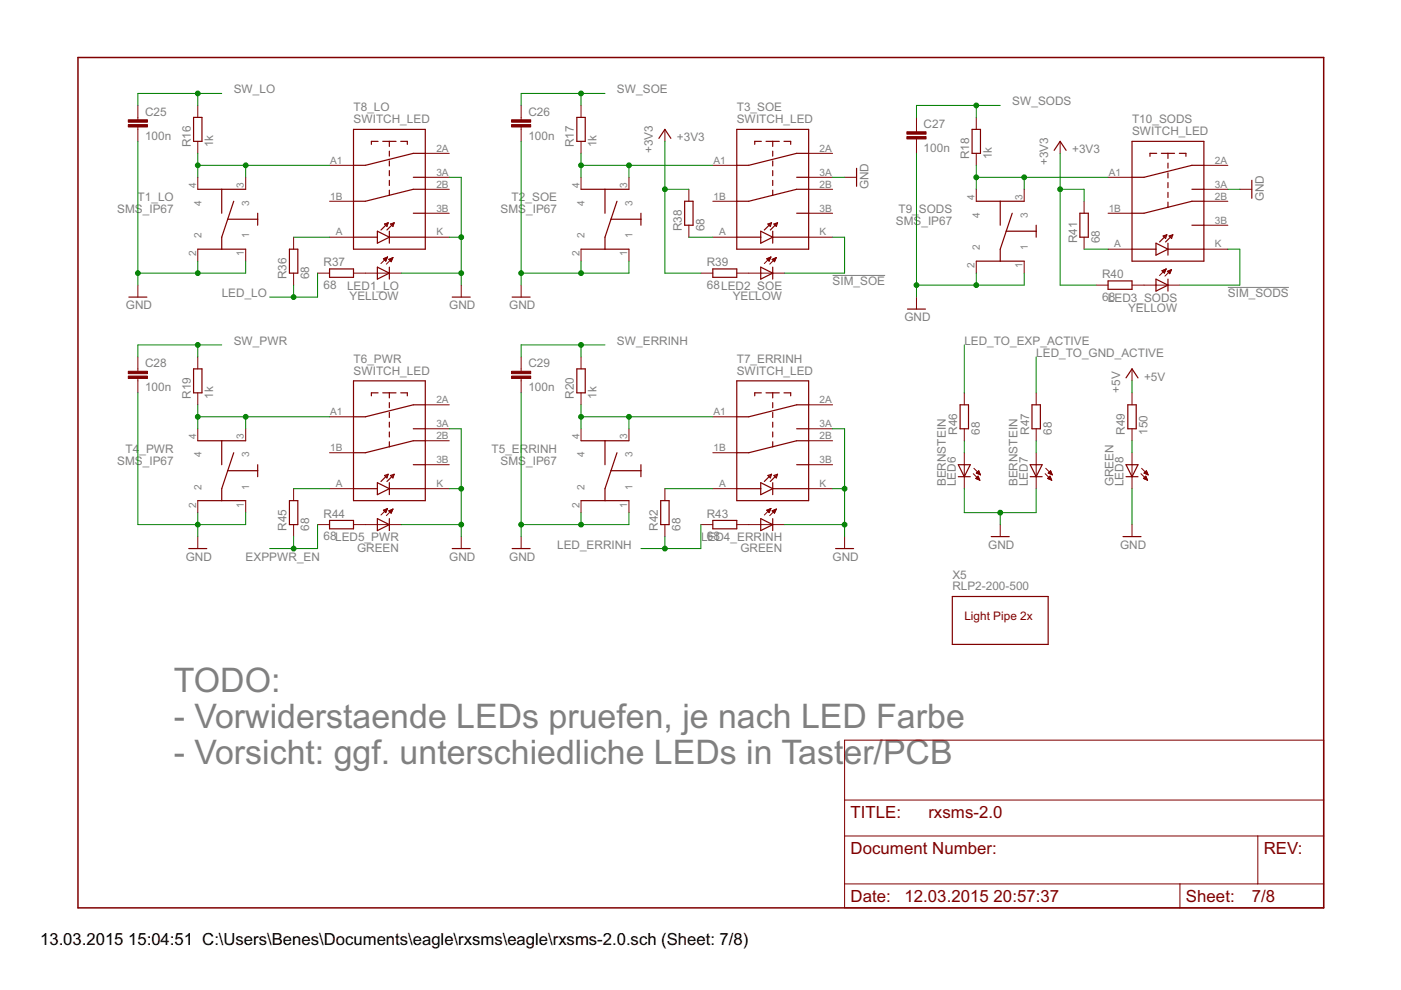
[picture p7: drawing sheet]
<svg xmlns="http://www.w3.org/2000/svg" width="297mm" height="210mm" viewBox="0 0 297 210" stroke-linecap="round" stroke-linejoin="round" font-family="sans-serif">
<path d="M176.5 58.4h11.2M260.3 60.9h13" fill="none" stroke="#808080" stroke-width=".21"/>
<path d="M16.5 12.2h264.1v180.3h-264.1z" fill="none" stroke="#800000" stroke-width=".32"/>
<g fill="none" stroke="#800000" stroke-width=".21">
<path d="M29.2 22.4v3M29.2 26.9v3.1M41.9 22.4v2.5M41.9 30v2.5M41.9 37.6v2.5M52.1 37.6v2.5M69.9 35.1h5.1M90.2 32.5h5M90.2 37.6h5M110.5 22.4v3M110.5 26.9v3.1M123.2 22.4v2.5"/>
<path d="M123.2 30v2.5M123.2 37.6v2.5M133.3 37.6v2.5M141 27.4v2.6M151.1 35.1h5.1M171.4 32.5h5.1M171.4 37.6h5.1M179.1 37.6h2.5M194.3 24.9v3M194.3 29.5v3M207 24.9v2.5M207 32.5v2.6"/>
<path d="M224.8 30v2.5M234.9 37.6h5.1M255.2 35.1h5.1M41.9 52.8v2.6M52.1 52.8v2.6M62.3 50.3v2.5M62.3 57.9v2.6M67.3 57.9h2.6M69.9 42.7h5.1M69.9 50.3h5.1M75 57.9h10.1M81.3 54.9l.9-.4-.4 .9z"/>
<path d="M81.3 54.9h.7M81.4 55h.6M81.5 54.8h.6M81.6 55.1h.3M81.7 55.2h.2M81.8 55.4h.1M81.8 54.6h.3M82.1 54.5h.1M82.2 54.5l-1.4 1.4M82.4 55l.5 .5M82.4 55h.8M82.5 55.1h.6"/>
<path d="M82.7 55.2h.4M82.7 54.9h.5M82.8 55.4h.2M82.9 55.5h.1M83 54.8h.2M83.3 54.6h.1M83.3 54.6l-1.4 1.4M83.3 54.6l-.9 .4M83.3 54.6l-.4 .9M90.2 40.1h5M90.2 45.2h5M90.2 50.3h5"/>
<path d="M123.2 52.8v2.6M133.3 52.8v2.6M146 40.1v2.6M146 47.8v2.5M148.6 57.9h2.5M151.1 42.7h5.1M151.1 50.3h5.1M156.2 57.9h10.2M162.6 54.9h.7M162.7 55h.5M162.8 55.1h.4M162.8 54.8h.5"/>
<path d="M162.9 55.2h.2M163 55.4h.1M163.1 54.6h.3M163.4 54.5h.1M163.4 54.5l-1.3 1.4M163.4 54.5l-.8 .4M163.4 54.5l-.3 .9-.5-.5M163.7 55h.7M163.7 55l.5 .5M163.8 55.1h.6M164 55.2h.3M164 54.9h.5"/>
<path d="M164.1 55.4h.2M164.2 55.5h.1M164.3 54.8h.2M164.5 54.6h.1M164.6 54.6l-1.4 1.4M164.6 54.6l-.9 .4M164.6 54.6l-.4 .9M171.4 40.1h5.1M171.4 45.2h5.1M171.4 50.3h5.1M207 40.1v2.6M207 55.4v2.5"/>
<path d="M217.1 40.1v2.6M217.1 55.4v2.5M229.8 42.7v2.5M229.8 50.3v2.5M234.9 45.2h5.1M234.9 52.8h5.1M246.4 57.4h.7M246.5 57.5h.5M246.6 57.6h.4M246.6 57.3h.5M246.7 57.8h.2M246.8 57.9h.1"/>
<path d="M246.9 57.2h.3M247.2 57h.1M247.2 57l-1.3 1.4M247.2 57l-.8 .4M247.2 57l-.3 .9-.5-.5M247.5 57.5h.7M247.6 57.6h.6M247.8 57.8h.3M247.8 57.4h.5M247.9 57.9h.2M248 58h.1M248.1 57.3h.2"/>
<path d="M248.3 57.2h.1M248.4 57.1l-1.4 1.4M248.4 57.1l-.9 .4M248.4 57.1l-.4 .9-.5-.5M255.2 40.1h5.1M255.2 42.7h5.1M255.2 47.8h5.1M255.2 52.8h5.1M262.9 40.1h2.5M29.2 60.5v2.5M29.2 75.7v3M41.9 75.7v2.5"/>
<path d="M97.8 60.5v2.5M110.5 60.5v2.5M110.5 75.7v3M123.2 75.7v2.5M194.3 63v2.5M232.4 60.5h2.5M240 60.5h10.2M240 78.2v2.6M29.2 80.2v3.1M41.9 83.3v2.5M41.9 90.9v2.6M52.1 90.9v2.6"/>
<path d="M69.9 88.4h5.1M69.9 96h5.1M90.2 85.8h5M90.2 90.9h5M90.2 93.5h5M90.2 98.5h5M110.5 80.2v3.1M123.2 83.3v2.5M123.2 90.9v2.6M133.3 90.9v2.6M151.1 88.4h5.1M151.1 96h5.1"/>
<path d="M171.4 85.8h5.1M171.4 90.9h5.1M171.4 93.5h5.1M171.4 98.5h5.1M204.4 83.3v2.5M204.4 90.9v2.6M204.4 96v7.6M206.5 99.3l1.4 1.4M207.3 100h.3M207.5 99.9h.1M219.7 83.3v2.5M219.7 90.9v2.6"/>
<path d="M219.7 96v7.6M221.7 99.3l1.4 1.4M222.6 100h.2M222.7 99.9h.1M240 83.3v2.5M240 90.9v2.6M240 96v7.6M242 99.3l1.4 1.4M242.9 100h.2M243 99.9h.1M41.9 106.2v2.5M41.9 113.8v2.5"/>
<path d="M52.1 106.2v2.5M62.3 103.6v2.6M62.3 111.2v2.6M67.3 111.2h2.6M69.9 103.6h5.1M75 111.2h10.1M81.3 108.2l.9-.4-.4 .9zM81.3 108.2h.7M81.4 108.3h.6M81.5 108.4h.4M81.6 108.1h.5M81.6 108.5h.3"/>
<path d="M81.8 108.7h.1M81.9 107.9h.2M82.1 107.8h.1M82.2 107.8l-1.4 1.4M82.4 108.3h.8M82.5 108.4h.6M82.7 108.5h.4M82.7 108.2h.5M82.8 108.7h.2M82.9 108.8h.1M83 108.1h.3M83.3 107.9h.1"/>
<path d="M83.3 107.9l-1.4 1.4M83.3 107.9l-.9 .4M83.3 107.9l-.4 .9-.5-.5M90.2 103.6h5M97.8 113.8v2.5M110.5 113.8v2.5M123.2 106.2v2.5M133.3 106.2v2.5M141 103.6v2.6M141 111.2v2.6M148.6 111.2h2.5M151.1 103.6h5.1"/>
<path d="M156.2 111.2h10.2M162.6 108.2h.7M162.7 108.3h.5M162.8 108.4h.4M162.8 108.1h.5M162.9 108.5h.2M163 108.7h.1M163.1 107.9h.3M163.4 107.8h.1M163.4 107.8l-1.3 1.4M163.4 107.8l-.8 .4M163.4 107.8l-.3 .9-.5-.5"/>
<path d="M163.7 108.3l.9-.4-.4 .9zM163.7 108.3h.7M163.8 108.4h.6M163.9 108.5h.4M164 108.2h.5M164 108.7h.3M164.2 108.8h.1M164.3 108.1h.2M164.6 107.9h.1M164.6 107.9l-1.4 1.4M171.4 103.6h5.1M179.1 113.8v2.5"/>
<path d="M206.4 100.4l1.4 1.4M206.9 101.5l.5-.6 .4 .9M206.9 101.5l.9 .3M206.9 101.4h.7M207 100.3l.5-.5 .4 .9zM207 101.3h.5M207.1 100.4h.6M207.1 100.2h.6M207.1 101.6h.5M207.1 101.2h.4M207.2 100.1h.4M207.3 101.1h.1"/>
<path d="M207.3 100.5h.5M207.4 101.7h.3M207.6 100.6h.2M207.6 101.8h.1M212.1 111.2v2.6M221.6 100.4l1.4 1.4M222.1 101.5l.5-.6 .4 .9zM222.1 101.4h.7M222.2 100.3l.5-.5 .4 .9zM222.2 101.3h.6M222.3 100.4h.7M222.3 100.2h.6"/>
<path d="M222.3 101.6h.6M222.4 101.2h.3M222.4 100.1h.5M222.5 101.1h.2M222.6 100.5h.4M222.6 101.7h.3M222.9 100.6h.2M222.9 101.8h.1M240 111.2v2.6M241.9 100.4l1.4 1.4M242.4 101.5l.5-.6 .4 .9M242.4 101.5l.9 .3"/>
<path d="M242.4 101.4h.7M242.5 100.3l.6-.5 .3 .9zM242.6 101.3h.5M242.6 100.4h.7M242.6 100.2h.6M242.6 101.6h.6M242.7 101.2h.3M242.8 100.1h.4M242.8 101.1h.2M242.9 100.5h.4M242.9 101.7h.3M243.2 100.6h.2"/>
<path d="M243.2 101.8h.1M179.1 156.9h101.5v35.6h-101.5zM179.1 177.2h101.5M179.1 169.6h101.5M266.7 177.2v10.2M179.1 187.4h101.5M250.2 187.4v5.1"/>
</g>
<g fill="none" stroke="#800000" stroke-width=".25">
<path d="M41 24.9h1.8v5.1h-1.8zM75 27.4h15.2v25.4h-15.2zM80.2 30h-1.5v.6M81.2 30h2.8M82.5 30v1.1M82.5 32v1.1M82.5 34.1v1.1M82.5 36.2v1.1M82.5 38.2v1.1M85 30h1.4v.6M87.6 37.6h2.6M90.2 32.5h-2.6l-10.1 2.6h-2.5"/>
<path d="M122.3 24.9h1.8v5.1h-1.8zM139.7 29.3l1.3-1.9 1.2 1.9M156.2 27.4h15.2v25.4h-15.2zM161.4 30h-1.4v.6M162.4 30h2.8M163.8 30v1.1M163.8 32v1.1M163.8 34.1v1.1M163.8 36.2v1.1M163.8 38.2v1.1M166.2 30h1.4v.6M168.9 37.6h2.5"/>
<path d="M171.4 32.5h-2.5l-10.2 2.6h-2.5M181.6 35.7v3.8M206.1 27.4h1.8v5.1h-1.8zM223.5 31.9l1.3-1.9 1.2 1.9M240 30h15.2v25.4h-15.2zM245.2 32.5h-1.4v.6M246.2 32.5h2.8M247.6 32.5v1.1M247.6 34.6v1M247.6 36.7v1M247.6 38.7v1.1M250 32.5h1.4v.6"/>
<path d="M255.2 35.1h-2.5l-10.2 2.5h-2.5M265.4 38.2v3.8M41.9 40.1h10.2M41.9 52.8h10.2M47 40.1v5.1M48.3 46.5h6.3M49.6 42.7l-2.6 7.6v2.5M54.6 45.2v2.6M61.4 52.8h1.7v5.1h-1.7zM69.9 57h5.1v1.8h-5.1zM75 50.3h5M80 49l2.5 1.3-2.5 1.3z"/>
<path d="M80 56.6l2.5 1.3-2.5 1.3zM81.5 47.5l.8-.3-.3 .8zM82.3 47.2l-1.5 1.6M82.5 40.3v1.1M82.5 49v2.6M82.5 56.6v2.6M82.5 50.3h7.7M82.8 47.5l.8-.3-.3 .8zM83.6 47.2l-1.6 1.6M87.6 45.2h2.6M90.2 40.1h-2.6l-10.1 2.6h-2.5M123.2 40.1h10.1"/>
<path d="M123.2 52.8h10.1M128.3 40.1v5.1M129.5 46.5h6.4M130.8 42.7l-2.5 7.6v2.5M135.9 45.2v2.6M145.2 42.7h1.7v5.1h-1.7zM151.1 57h5.1v1.8h-5.1zM156.2 50.3h5.1M161.3 49l2.5 1.3-2.5 1.3zM161.3 56.6l2.5 1.3-2.5 1.3zM162.8 47.5l.8-.3-.3 .8zM163.6 47.2l-1.5 1.6"/>
<path d="M163.8 40.3v1.1M163.8 49v2.6M163.8 56.6v2.6M163.8 50.3h7.6M164.1 47.5l.7-.3-.2 .8zM164.8 47.2l-1.5 1.6M168.9 45.2h2.5M171.4 40.1h-2.5l-10.2 2.6h-2.5M207 42.7h10.1M207 55.4h10.1M212.1 42.7v5.1M213.3 49h6.4"/>
<path d="M214.6 45.2l-2.5 7.6v2.6M219.7 47.8v2.5M229 45.2h1.7v5.1h-1.7zM234.9 59.6h5.1v1.7h-5.1zM240 52.8h5.1M245.1 51.6l2.5 1.2-2.5 1.3zM245.1 59.2l2.5 1.3-2.5 1.2zM246.6 50l.8-.2-.3 .7zM247.4 49.8l-1.5 1.5M247.6 52.8h7.6M247.6 40.8v1.1M247.6 42.9v1"/>
<path d="M247.6 51.6v2.5M247.6 59.2v2.5M247.9 50l.7-.2-.2 .7zM248.6 49.8l-1.5 1.5M252.7 40.1h2.5M252.7 47.8h2.5M255.2 42.7h-2.5l-10.2 2.5h-2.5M27.3 63h3.8M41 78.2h1.8v5.1h-1.8zM95.9 63h3.8M108.6 63h3.8M122.3 78.2h1.8v5.1h-1.8z"/>
<path d="M192.4 65.5h3.8M41.9 93.5h10.2M47 93.5v5M48.3 99.8h6.3M49.6 96l-2.6 7.6v2.6M54.6 98.5v2.6M75 80.8h15.2v25.4h-15.2zM80.2 83.3h-1.5v.6M81.2 83.3h2.8M82.5 83.3v1.1M82.5 85.4v1M82.5 87.4v1.1"/>
<path d="M82.5 89.5v1.1M82.5 91.6v1M82.5 93.7v1M85 83.3h1.4v.6M87.6 90.9h2.6M87.6 98.5h2.6M90.2 85.8h-2.6l-10.1 2.6h-2.5M90.2 93.5h-2.6l-10.1 2.5h-2.5M123.2 93.5h10.1M128.3 93.5v5M129.5 99.8h6.4M130.8 96l-2.5 7.6v2.6"/>
<path d="M135.9 98.5v2.6M156.2 80.8h15.2v25.4h-15.2zM161.4 83.3h-1.4v.6M162.4 83.3h2.8M163.8 83.3v1.1M163.8 85.4v1M163.8 87.4v1.1M163.8 89.5v1.1M163.8 91.6v1M163.8 93.7v1M166.2 83.3h1.4v.6M168.9 90.9h2.5"/>
<path d="M168.9 98.5h2.5M171.4 85.8h-2.5l-10.2 2.6h-2.5M171.4 93.5h-2.5l-10.2 2.5h-2.5M203.2 98.5h2.5l-1.3 2.6zM203.6 85.8h1.7v5.1h-1.7zM218.4 98.5h2.6l-1.3 2.6zM218.8 85.8h1.8v5.1h-1.8zM238.7 98.5h2.6l-1.3 2.6zM238.7 80.1l1.3-1.9 1.3 1.9M239.1 85.8h1.8v5.1h-1.8zM40 116.3h3.8M41.9 106.2h10.2"/>
<path d="M61.4 106.2h1.7v5h-1.7zM69.9 110.3h5.1v1.8h-5.1zM75 103.6h5M80 102.3l2.5 1.3-2.5 1.3zM80 110l2.5 1.2-2.5 1.3zM81.5 100.8l.8-.2-.3 .7zM82.3 100.6l-1.5 1.5M82.5 103.6h7.7M82.5 102.3v2.6M82.5 110v2.5M82.8 100.8l.8-.2-.3 .7zM83.6 100.6l-1.6 1.5"/>
<path d="M95.9 116.3h3.8M108.6 116.3h3.8M123.2 106.2h10.1M140.1 106.2h1.8v5h-1.8zM151.1 110.3h5.1v1.8h-5.1zM156.2 103.6h5.1M161.3 102.3l2.5 1.3-2.5 1.3zM161.3 110l2.5 1.2-2.5 1.3zM162.8 100.8l.8-.2-.3 .7zM163.6 100.6l-1.5 1.5M163.8 102.3v2.6M163.8 110v2.5"/>
<path d="M163.8 103.6h7.6M164.1 100.8l.7-.2-.2 .7zM164.8 100.6l-1.5 1.5M177.2 116.3h3.8M203.2 101.1h2.5M210.2 113.8h3.8M218.4 101.1h2.6M238.1 113.8h3.8M238.7 101.1h2.6M201.9 126.5h20.3v10.1h-20.3z"/>
</g>
<g fill="#800000" stroke="#800000" stroke-width=".21">
<path d="M27.2 79.7h4.1v.5h-4.1z"/>
<path d="M27.2 78.7h4.1v.5h-4.1z"/>
<path d="M108.5 79.7h4v.5h-4z"/>
<path d="M108.5 78.7h4v.5h-4z"/>
<path d="M27.2 26.4h4.1v.5h-4.1z"/>
<path d="M27.2 25.4h4.1v.5h-4.1z"/>
<path d="M108.5 26.4h4v.5h-4z"/>
<path d="M108.5 25.4h4v.5h-4z"/>
<path d="M192.3 29h4v.5h-4z"/>
<path d="M192.3 27.9h4v.5h-4z"/>
</g>
<g fill="none" stroke="#008000" stroke-width=".21">
<path d="M41.9 19.8v2.6M47 19.8h-17.8v2.6M123.2 19.8v2.6M128.3 19.8h-17.8v2.6M29.2 30v30.5M41.9 32.5v5.1M41.9 35.1h28M52.1 35.1v2.5M95.2 37.6h2.6v22.9M110.5 30v30.5M123.2 32.5v5.1M123.2 35.1h27.9"/>
<path d="M133.3 35.1v2.5M141 30v27.9h7.6M176.5 37.6h2.6M194.3 32.5v30.5M207 37.6h27.9M207 22.4v2.5M207 35.1v5M212.1 22.4h-17.8v2.5M217.1 37.6v2.5M224.8 32.5v28h7.6M41.9 55.4v2.5M52.1 55.4v2.5h-22.9"/>
<path d="M62.3 50.3h7.6M67.3 57.9v5.1h-10.1M85.1 57.9h12.7M95.2 50.3h2.6M123.2 55.4v2.5M133.3 55.4v2.5h-22.8M141 40.1h5M146 50.3h5.1M176.5 50.3h2.6v7.6h-12.7M207 57.9v2.6M217.1 57.9v2.6h-22.8M224.8 40.1h5v2.6"/>
<path d="M229.8 52.8h5.1M260.3 52.8h2.6v7.7h-12.7M260.3 40.1h2.6M41.9 73.1v2.6M47 73.1h-17.8v2.6M62.3 60.5v2.5M123.2 73.1v2.6M128.3 73.1h-17.8v2.6M204.4 73.1v10.2M219.7 75.7v7.6M29.2 83.3v27.9h22.9v-2.5M41.9 85.8v5.1"/>
<path d="M41.9 88.4h28M52.1 88.4v2.5M95.2 90.9h2.6v22.9M110.5 83.3v30.5M123.2 85.8v5.1M123.2 88.4h27.9M133.3 88.4v2.5M176.5 90.9h2.6v22.9M204.4 93.5v2.5M219.7 93.5v2.5M240 80.8v2.5M240 93.5v2.5"/>
<path d="M41.9 108.7v5.1M62.3 103.6h7.6M62.3 113.8v2.5M67.3 111.2v5.1h-10.1M85.1 111.2h12.7M95.2 103.6h2.6M123.2 108.7v2.5M133.3 108.7v2.5h-22.8M141 103.6h10.1M141 113.8v2.5M148.6 111.2v5.1h-12.7M166.4 111.2h12.7"/>
<path d="M176.5 103.6h2.6M204.4 103.6v5.1h15.3v-5.1M212.1 108.7v2.5M240 103.6v7.6"/>
</g>
<g fill="#008000" stroke="#008000" stroke-width=".21">
<circle cx="41.9" cy="111.2" r=".51"/>
<circle cx="123.2" cy="111.2" r=".51"/>
<circle cx="110.5" cy="111.2" r=".51"/>
<circle cx="97.8" cy="103.6" r=".51"/>
<circle cx="97.8" cy="111.2" r=".51"/>
<circle cx="179.1" cy="103.6" r=".51"/>
<circle cx="179.1" cy="111.2" r=".51"/>
<circle cx="41.9" cy="57.9" r=".51"/>
<circle cx="29.2" cy="57.9" r=".51"/>
<circle cx="123.2" cy="57.9" r=".51"/>
<circle cx="110.5" cy="57.9" r=".51"/>
<circle cx="97.8" cy="50.3" r=".51"/>
<circle cx="97.8" cy="57.9" r=".51"/>
<circle cx="207" cy="60.5" r=".51"/>
<circle cx="194.3" cy="60.5" r=".51"/>
<circle cx="212.1" cy="108.7" r=".51"/>
<circle cx="41.9" cy="73.1" r=".51"/>
<circle cx="41.9" cy="88.4" r=".51"/>
<circle cx="52.1" cy="88.4" r=".51"/>
<circle cx="123.2" cy="88.4" r=".51"/>
<circle cx="133.3" cy="88.4" r=".51"/>
<circle cx="123.2" cy="73.1" r=".51"/>
<circle cx="41.9" cy="19.8" r=".51"/>
<circle cx="123.2" cy="19.8" r=".51"/>
<circle cx="207" cy="22.4" r=".51"/>
<circle cx="41.9" cy="35.1" r=".51"/>
<circle cx="52.1" cy="35.1" r=".51"/>
<circle cx="133.3" cy="35.1" r=".51"/>
<circle cx="123.2" cy="35.1" r=".51"/>
<circle cx="207" cy="37.6" r=".51"/>
<circle cx="217.1" cy="37.6" r=".51"/>
<circle cx="62.3" cy="63" r=".51"/>
<circle cx="141" cy="40.1" r=".51"/>
<circle cx="224.8" cy="40.1" r=".51"/>
<circle cx="141" cy="116.3" r=".51"/>
<circle cx="62.3" cy="116.3" r=".51"/>
</g>
<g font-size="8" fill="#808080">
<text x="36.8" y="146.8">TODO:</text>
<text x="36.8" y="154.4">- Vorwiderstaende LEDs pruefen, je nach LED Farbe</text>
<text x="36.8" y="162">- Vorsicht: ggf. unterschiedliche LEDs in Taster/PCB</text>
</g>
<g font-size="4" fill="#800000">
<text x="180.3" y="173.4">TITLE:</text>
<text x="196.8" y="173.4">rxsms-2.0</text>
<text x="180.3" y="181.1">Document Number:</text>
<text x="267.9" y="181.1">REV:</text>
<text x="180.3" y="191.2">Date:</text>
<text x="191.8" y="191.2">12.03.2015</text>
<text x="210.7" y="191.2">20:57:37</text>
<text x="251.4" y="191.2">Sheet:</text>
<text x="265.4" y="191.2">7/8</text>
</g>
<g font-size="4">
<text x="8.5" y="200.4">13.03.2015</text>
<text x="27.2" y="200.4">15:04:51 C:\Users\Benes\Documents\eagle\rxsms\eagle\rxsms-2.0.sch (Sheet: 7/8)</text>
</g>
<g font-size="2.8" fill="#808080">
<text x="49.5" y="19.8">SW_LO</text>
<text x="74.9" y="23.6">T8_LO</text>
<text x="130.8" y="19.8">SW_SOE</text>
<text x="156.2" y="23.6">T3_SOE</text>
<text x="214.6" y="22.4">SW_SODS</text>
<text x="30.8" y="29.6">100n</text>
<text x="30.8" y="24.5">C25</text>
<text x="74.9" y="26.2">SWITCH_LED</text>
<text x="112" y="29.6">100n</text>
<text x="112" y="24.5">C26</text>
<text x="143.5" y="30">+3V3</text>
<text x="156.2" y="26.2">SWITCH_LED</text>
<text x="195.8" y="27.1">C27</text>
<text x="240" y="28.7">SWITCH_LED</text>
<text x="240" y="26.2">T10_SODS</text>
<text x="40.4" y="31.2" transform="rotate(-90 40.4 31.2)">R16</text>
<text x="45.2" y="31.2" transform="rotate(-90 45.2 31.2)">1k</text>
<text x="121.7" y="31.2" transform="rotate(-90 121.7 31.2)">R17</text>
<text x="126.5" y="31.2" transform="rotate(-90 126.5 31.2)">1k</text>
<text x="138.4" y="32.5" transform="rotate(-90 138.4 32.5)">+3V3</text>
<text x="195.8" y="32.1">100n</text>
<text x="205.5" y="33.8" transform="rotate(-90 205.5 33.8)">R18</text>
<text x="210.3" y="33.8" transform="rotate(-90 210.3 33.8)">1k</text>
<text x="222.2" y="35" transform="rotate(-90 222.2 35)">+3V3</text>
<text x="227.3" y="32.5">+3V3</text>
<text x="184.1" y="40.1" transform="rotate(-90 184.1 40.1)">GND</text>
<text x="24.9" y="45.2">SMS_IP67</text>
<text x="29.2" y="42.7">T1_LO</text>
<text x="106.1" y="45.2">SMS_IP67</text>
<text x="108.5" y="42.7">T2_SOE</text>
<text x="189.9" y="47.7">SMS_IP67</text>
<text x="190.5" y="45.2">T9_</text>
<text x="194.8" y="45.2">SODS</text>
<text x="267.9" y="42.7" transform="rotate(-90 267.9 42.7)">GND</text>
<text x="144.6" y="49" transform="rotate(-90 144.6 49)">R38</text>
<text x="149.4" y="49" transform="rotate(-90 149.4 49)">68</text>
<text x="228.4" y="51.6" transform="rotate(-90 228.4 51.6)">R41</text>
<text x="233.2" y="51.6" transform="rotate(-90 233.2 51.6)">68</text>
<text x="60.7" y="59.2" transform="rotate(-90 60.7 59.2)">R36</text>
<text x="65.5" y="59.2" transform="rotate(-90 65.5 59.2)">68</text>
<text x="68.6" y="56.4">R37</text>
<text x="149.9" y="56.4">R39</text>
<text x="233.7" y="58.9">R40</text>
<text x="26.7" y="65.5">GND</text>
<text x="47" y="63">LED_LO</text>
<text x="68.6" y="61.2">68</text>
<text x="73.6" y="61.5">LED1_LO</text>
<text x="74.1" y="63.6">YELLOW</text>
<text x="95.3" y="65.5">GND</text>
<text x="108" y="65.5">GND</text>
<text x="149.9" y="61.2">68LED2_SOE</text>
<text x="155.4" y="63.6">YELLOW</text>
<text x="176.5" y="60.4">SIM_SOE</text>
<text x="233.7" y="63.7">6L8ED3_SODS</text>
<text x="260.3" y="63">SIM_SODS</text>
<text x="191.8" y="68.1">GND</text>
<text x="239.2" y="66.2">YELLOW</text>
<text x="30.8" y="77.8">C28</text>
<text x="49.5" y="73.1">SW_PWR</text>
<text x="74.9" y="76.9">T6_PWR</text>
<text x="112" y="77.8">C29</text>
<text x="130.8" y="73.1">SW_ERRINH</text>
<text x="156.2" y="76.9">T7_ERRINH</text>
<text x="204.5" y="73.1">LED_TO_EXP_ACTIVE</text>
<text x="219.7" y="75.7">LED_TO_GND_ACTIVE</text>
<text x="30.8" y="82.9">100n</text>
<text x="74.9" y="79.5">SWITCH_LED</text>
<text x="112" y="82.9">100n</text>
<text x="156.2" y="79.5">SWITCH_LED</text>
<text x="237.5" y="83.3" transform="rotate(-90 237.5 83.3)">+5V</text>
<text x="242.6" y="80.8">+5V</text>
<text x="40.4" y="84.6" transform="rotate(-90 40.4 84.6)">R19</text>
<text x="45.2" y="84.6" transform="rotate(-90 45.2 84.6)">1k</text>
<text x="121.7" y="84.6" transform="rotate(-90 121.7 84.6)">R20</text>
<text x="126.5" y="84.6" transform="rotate(-90 126.5 84.6)">1k</text>
<text x="26.6" y="96">T4</text>
<text x="29.6" y="96">_PWR</text>
<text x="104.2" y="96">T5_ERRINH</text>
<text x="203" y="92.2" transform="rotate(-90 203 92.2)">R46</text>
<text x="207.8" y="92.2" transform="rotate(-90 207.8 92.2)">68</text>
<text x="218.2" y="92.2" transform="rotate(-90 218.2 92.2)">R47</text>
<text x="223" y="92.2" transform="rotate(-90 223 92.2)">68</text>
<text x="238.5" y="92.2" transform="rotate(-90 238.5 92.2)">R49</text>
<text x="243.3" y="92.2" transform="rotate(-90 243.3 92.2)">150</text>
<text x="24.9" y="98.5">SMS_IP67</text>
<text x="106.1" y="98.5">SMS_IP67</text>
<text x="200.5" y="103.1" transform="rotate(-90 200.5 103.1)">BERNSTEIN</text>
<text x="202.7" y="103.1" transform="rotate(-90 202.7 103.1)">LED6</text>
<text x="215.8" y="103.1" transform="rotate(-90 215.8 103.1)">BERNSTEIN</text>
<text x="217.9" y="103.1" transform="rotate(-90 217.9 103.1)">LED7</text>
<text x="236.1" y="103.1" transform="rotate(-90 236.1 103.1)">GREEN</text>
<text x="238.2" y="103.1" transform="rotate(-90 238.2 103.1)">LED8</text>
<text x="60.7" y="112.5" transform="rotate(-90 60.7 112.5)">R45</text>
<text x="65.5" y="112.5" transform="rotate(-90 65.5 112.5)">68</text>
<text x="68.6" y="109.7">R44</text>
<text x="139.5" y="112.5" transform="rotate(-90 139.5 112.5)">R42</text>
<text x="144.3" y="112.5" transform="rotate(-90 144.3 112.5)">68</text>
<text x="149.9" y="109.7">R43</text>
<text x="39.4" y="118.8">GND</text>
<text x="52.1" y="118.8">EXPPWR_EN</text>
<text x="68.6" y="114.5">68LED5_PWR</text>
<text x="75.7" y="116.9">GREEN</text>
<text x="95.3" y="118.8">GND</text>
<text x="108" y="118.8">GND</text>
<text x="118.1" y="116.3">LED_ERRINH</text>
<text x="148.6" y="114.8">L6E8D4_ERRINH</text>
<text x="157" y="116.9">GREEN</text>
<text x="176.5" y="118.8">GND</text>
<text x="209.5" y="116.3">GND</text>
<text x="237.5" y="116.3">GND</text>
<text x="201.9" y="125.2">RLP2-200-500</text>
<text x="201.9" y="122.7">X5</text>
</g>
<text font-size="2.8" fill="#800000" x="204.5" y="131.5">Light Pipe 2x</text>
<g font-size="2.4" fill="#808080">
<text x="70" y="34.7">A1</text>
<text x="92.5" y="32.2">2A</text>
<text x="151.3" y="34.7">A1</text>
<text x="173.8" y="32.2">2A</text>
<text x="257.6" y="34.7">2A</text>
<text x="41.6" y="39.8" transform="rotate(-90 41.6 39.8)">4</text>
<text x="51.7" y="39.8" transform="rotate(-90 51.7 39.8)">3</text>
<text x="92.5" y="37.2">3A</text>
<text x="92.5" y="39.8">2B</text>
<text x="122.8" y="39.8" transform="rotate(-90 122.8 39.8)">4</text>
<text x="133" y="39.8" transform="rotate(-90 133 39.8)">3</text>
<text x="173.8" y="37.2">3A</text>
<text x="173.8" y="39.8">2B</text>
<text x="235.1" y="37.2">A1</text>
<text x="257.6" y="39.8">3A</text>
<text x="42.7" y="43.6" transform="rotate(-90 42.7 43.6)">4</text>
<text x="52.8" y="43.6" transform="rotate(-90 52.8 43.6)">3</text>
<text x="70" y="42.3">1B</text>
<text x="92.5" y="44.9">3B</text>
<text x="124" y="43.6" transform="rotate(-90 124 43.6)">4</text>
<text x="134.1" y="43.6" transform="rotate(-90 134.1 43.6)">3</text>
<text x="151.3" y="42.3">1B</text>
<text x="173.8" y="44.9">3B</text>
<text x="206.6" y="42.3" transform="rotate(-90 206.6 42.3)">4</text>
<text x="207.8" y="46.2" transform="rotate(-90 207.8 46.2)">4</text>
<text x="216.8" y="42.3" transform="rotate(-90 216.8 42.3)">3</text>
<text x="217.9" y="46.2" transform="rotate(-90 217.9 46.2)">3</text>
<text x="235.1" y="44.9">1B</text>
<text x="257.6" y="42.3">2B</text>
<text x="257.6" y="47.4">3B</text>
<text x="42.7" y="50.5" transform="rotate(-90 42.7 50.5)">2</text>
<text x="52.8" y="50.5" transform="rotate(-90 52.8 50.5)">1</text>
<text x="71.2" y="49.9">A</text>
<text x="92.5" y="49.9">K</text>
<text x="124" y="50.5" transform="rotate(-90 124 50.5)">2</text>
<text x="134.1" y="50.5" transform="rotate(-90 134.1 50.5)">1</text>
<text x="152.5" y="49.9">A</text>
<text x="173.8" y="49.9">K</text>
<text x="207.8" y="53" transform="rotate(-90 207.8 53)">2</text>
<text x="217.9" y="53" transform="rotate(-90 217.9 53)">1</text>
<text x="236.3" y="52.5">A</text>
<text x="257.6" y="52.5">K</text>
<text x="41.6" y="54.4" transform="rotate(-90 41.6 54.4)">2</text>
<text x="51.7" y="54.4" transform="rotate(-90 51.7 54.4)">1</text>
<text x="122.8" y="54.4" transform="rotate(-90 122.8 54.4)">2</text>
<text x="133" y="54.4" transform="rotate(-90 133 54.4)">1</text>
<text x="206.6" y="56.9" transform="rotate(-90 206.6 56.9)">2</text>
<text x="216.8" y="56.9" transform="rotate(-90 216.8 56.9)">1</text>
<text x="70" y="88">A1</text>
<text x="92.5" y="85.5">2A</text>
<text x="151.3" y="88">A1</text>
<text x="173.8" y="85.5">2A</text>
<text x="41.6" y="93.1" transform="rotate(-90 41.6 93.1)">4</text>
<text x="51.7" y="93.1" transform="rotate(-90 51.7 93.1)">3</text>
<text x="70" y="95.6">1B</text>
<text x="92.5" y="90.6">3A</text>
<text x="92.5" y="93.1">2B</text>
<text x="122.8" y="93.1" transform="rotate(-90 122.8 93.1)">4</text>
<text x="133" y="93.1" transform="rotate(-90 133 93.1)">3</text>
<text x="151.3" y="95.6">1B</text>
<text x="173.8" y="90.6">3A</text>
<text x="173.8" y="93.1">2B</text>
<text x="42.7" y="97" transform="rotate(-90 42.7 97)">4</text>
<text x="52.8" y="97" transform="rotate(-90 52.8 97)">3</text>
<text x="92.5" y="98.2">3B</text>
<text x="124" y="97" transform="rotate(-90 124 97)">4</text>
<text x="134.1" y="97" transform="rotate(-90 134.1 97)">3</text>
<text x="173.8" y="98.2">3B</text>
<text x="41.6" y="107.7" transform="rotate(-90 41.6 107.7)">2</text>
<text x="42.7" y="103.8" transform="rotate(-90 42.7 103.8)">2</text>
<text x="51.7" y="107.7" transform="rotate(-90 51.7 107.7)">1</text>
<text x="52.8" y="103.8" transform="rotate(-90 52.8 103.8)">1</text>
<text x="71.2" y="103.3">A</text>
<text x="92.5" y="103.3">K</text>
<text x="122.8" y="107.7" transform="rotate(-90 122.8 107.7)">2</text>
<text x="124" y="103.8" transform="rotate(-90 124 103.8)">2</text>
<text x="133" y="107.7" transform="rotate(-90 133 107.7)">1</text>
<text x="134.1" y="103.8" transform="rotate(-90 134.1 103.8)">1</text>
<text x="152.5" y="103.3">A</text>
<text x="173.8" y="103.3">K</text>
</g>
</svg>
